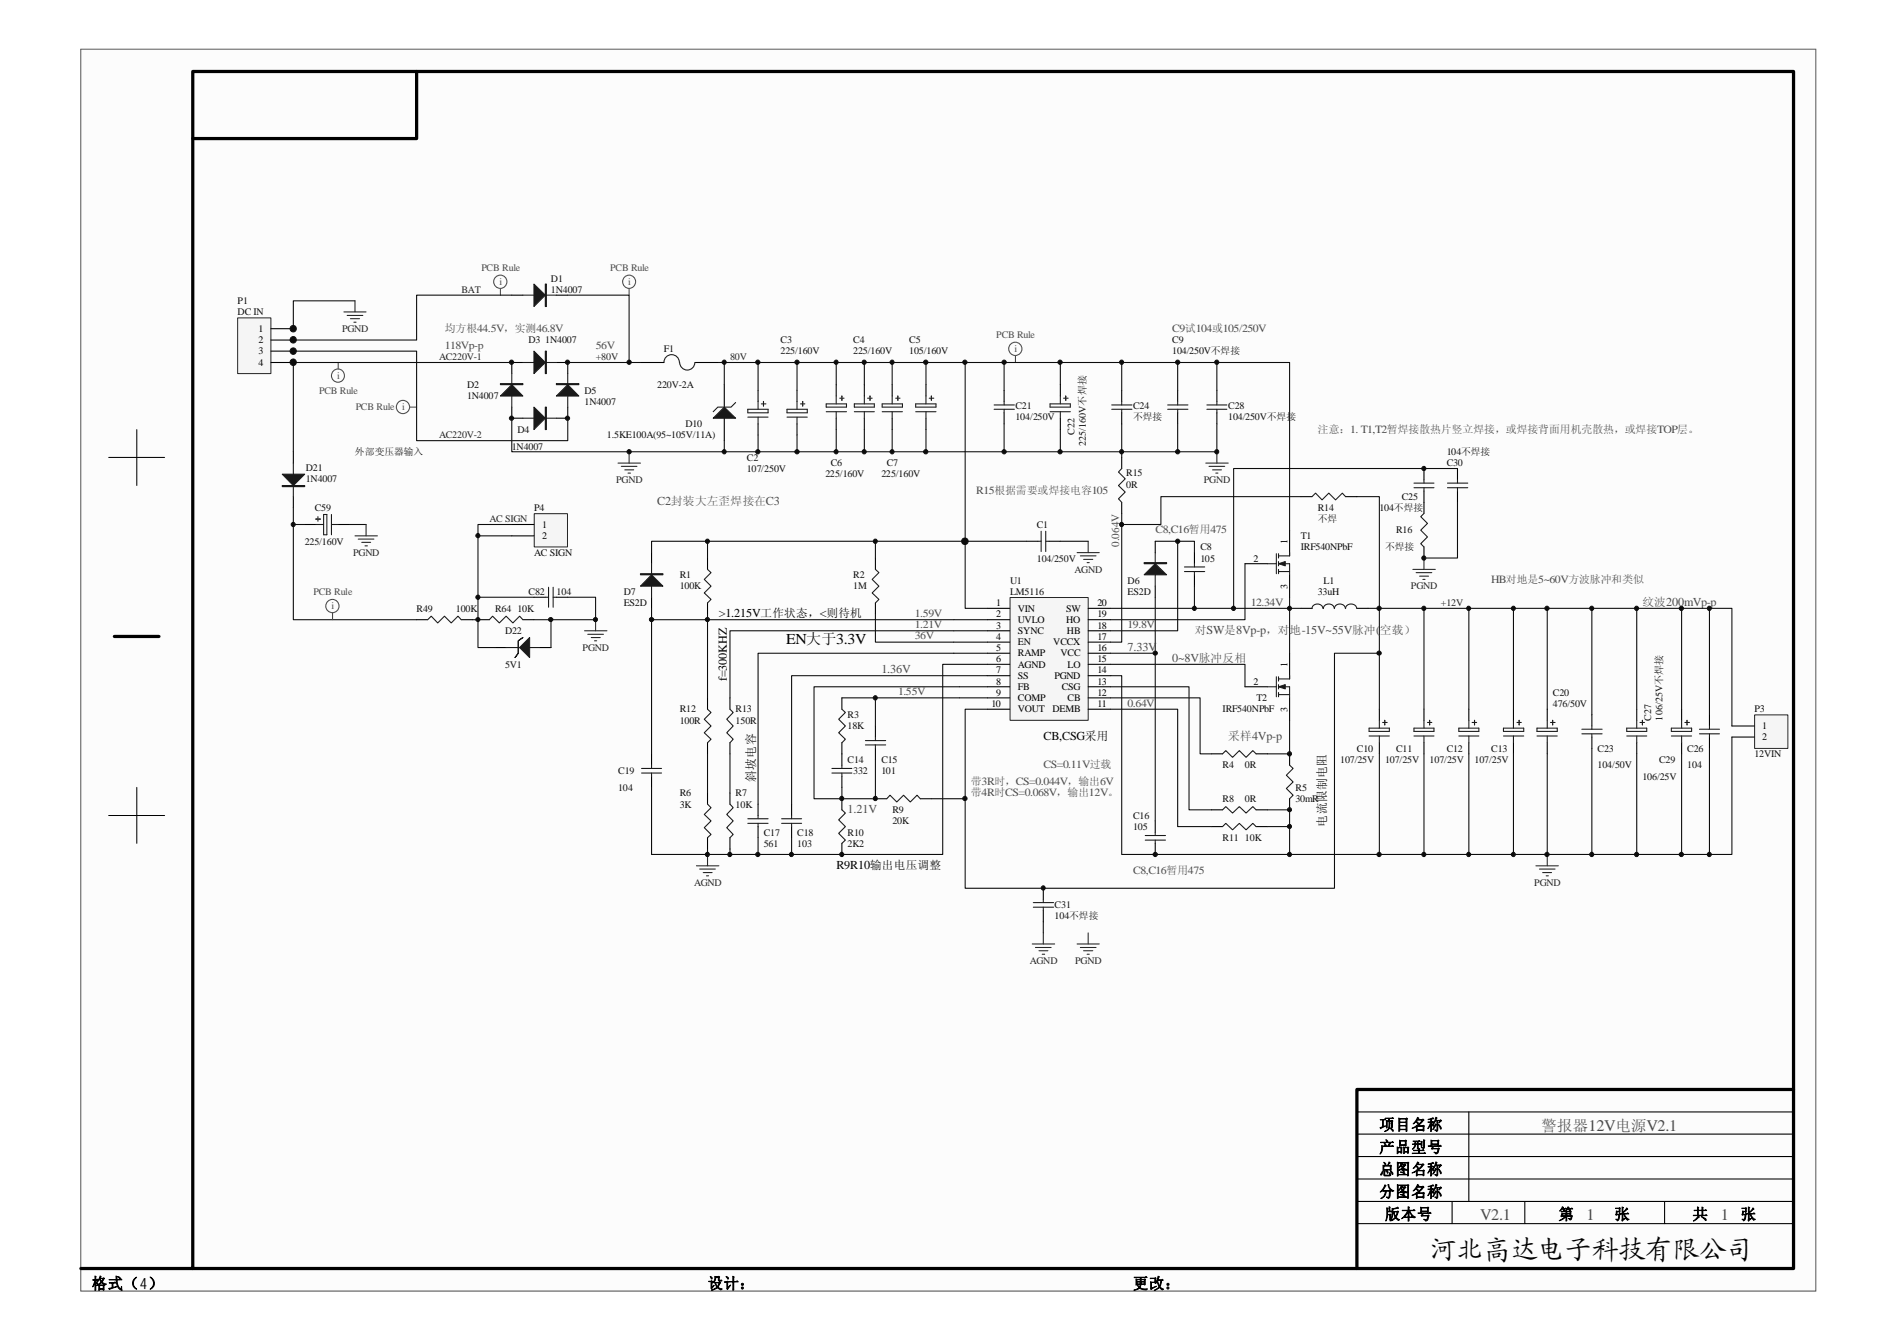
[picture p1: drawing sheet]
<svg xmlns="http://www.w3.org/2000/svg" width="297mm" height="210mm" viewBox="0 0 297 210" stroke-linecap="round" stroke-linejoin="round" font-family="sans-serif">
<path d="M12.7 7.8h271.6v194.3h-271.6z" fill="#fcfcfc"/>
<path d="M12.7 7.7h271.6v194.4h-271.6z" fill="none" stroke="#6e6e6e" stroke-width=".16"/>
<path d="M12.7 7.8h271.6v194.3h-271.6z" fill="#fcfcfc"/>
<path d="M12.7 7.7h271.6v194.4h-271.6z" fill="none" stroke="#6e6e6e" stroke-width=".16"/>
<g fill="#0e0e0e" stroke="#0e0e0e" stroke-width=".16">
<circle cx="45.9" cy="56.7" r=".33"/>
<circle cx="151.1" cy="84.7" r=".33"/>
</g>
<g fill="none" stroke="#000" stroke-width=".17">
<path d="M81.9 56.7h-1.8v1.8M87.1 56.7h1.8v1.8M80.1 63.7v1.8h1.8M88.9 63.7v1.8h-1.8M212.5 177.5h68.3M212.5 174h68.3M230 174v14.1M280.8 170.5v28.1h-82.3M212.5 181h68.3M212.5 184.5h68.3M212.5 188.1h68.3M212.5 191.5h68.3"/>
<path d="M227.4 188.1v3.4M238.8 188.1v3.4M260.6 188.1v3.4"/>
</g>
<path d="M65.2 11.2v10.5h-35M17.9 99.6h7M280.8 170.5h-68.3v28.1M12.7 198.6h268.1v-187.4h-250.6v187.4" fill="none" stroke="#000" stroke-width=".51"/>
<path d="M17 71.6h8.8M21.4 67.2v8.8M17 127.6h8.8M21.4 123.2v8.8" fill="none" stroke="#000" stroke-width=".16"/>
<path d="M96.8 72.5h3.5M97.3 73h2.4M97.8 73.5h1.4M98.3 74.1h.4M98.5 70.7v1.8M240.5 135.5h3.5M241 136h2.5M241.6 136.6h1.4M242.1 137.1h.3M242.3 133.7v1.8" fill="none" stroke="#262626" stroke-width=".17"/>
<path d="M80.1 58.5v5.2M81.9 56.7h5.2M88.9 58.5v5.2M81.9 65.5h5.2" fill="none" stroke="#1c1c1c" stroke-width=".17"/>
<g fill="#1c1c1c" stroke="#1c1c1c" stroke-width=".17">
<path d="M85.4 55h.2v3.5h-.2z" fill-rule="evenodd"/>
<path d="M83.6 55l1.8 1.7-1.8 1.8z" fill-rule="evenodd"/>
<path d="M87.1 60h3.5v.2h-3.5z" fill-rule="evenodd"/>
<path d="M88.9 60.2l1.7 1.8h-3.5z" fill-rule="evenodd"/>
<path d="M85.4 63.7h.2v3.5h-.2z" fill-rule="evenodd"/>
<path d="M83.6 63.7l1.8 1.8-1.8 1.7z" fill-rule="evenodd"/>
<path d="M78.4 60h3.5v.2h-3.5z" fill-rule="evenodd"/>
<path d="M78.4 62l1.7-1.8 1.8 1.8z" fill-rule="evenodd"/>
</g>
<path d="M158.2 93.6h12.2v19.1h-12.2z" fill="#f5f5f5"/>
<path d="M158.2 93.5h12.2v19.2h-12.2z" fill="none" stroke="#262626" stroke-width=".16"/>
<g fill="none" stroke="#000" stroke-width=".17">
<path d="M80.1 46.2h1.8M87.1 46.2h1.8M45.9 70.7v1.8M45.9 77.7v1.8M118.7 61.1v1.7M118.7 66.4v1.7M124.8 61.1v1.7M124.8 66.4v1.7M130.9 60.2v1.8M130.9 65.5v1.7M135.3 60.2v1.8M135.3 65.5v1.7"/>
<path d="M139.7 60.2v1.8M139.7 65.5v1.7M145 60.2v1.8M145 65.5v1.7M203.7 77.7h1.7M210.7 77.7h1.8M65.2 97h1.8M72.2 97h1.8M74.8 97h1.8M81.9 97h1.7M83.6 93.5h1.8M87.1 93.5h1.8"/>
<path d="M110.8 87.3v1.8M110.8 94.4v1.7M137.1 87.3v1.8M137.1 94.4v1.7M154.6 95.2h3.5M154.6 97h3.5M154.6 98.7h3.5M160.7 84.7h1.8M164.3 84.7h1.7M170.4 95.2h3.5M170.4 97h3.5M170.4 98.7h3.5"/>
<path d="M187 86.5v1.7M187 90v1.8M203.7 95.2h1.7M212.5 95.2h1.7M77.5 101.4h1.7M84.5 101.4h1.8M110.8 109.2v1.8M110.8 116.3v1.7M114.3 109.2v1.8M114.3 116.3v1.7M131.8 109.2v1.8M131.8 116.3v3.5"/>
<path d="M137.1 113.6v1.8M137.1 117.2v1.7M154.6 100.5h3.5M154.6 102.2h3.5M154.6 104h3.5M154.6 105.8h3.5M154.6 107.5h3.5M154.6 109.2h3.5M154.6 111h3.5M170.4 100.5h3.5M170.4 102.2h3.5M170.4 104h3.5"/>
<path d="M170.4 105.8h3.5M170.4 107.5h3.5M170.4 109.2h3.5M170.4 111h3.5M189.7 118h1.7M196.7 118h1.8M201.9 118v1.8M216 111v1.7M216 116.3v1.7M223 111v1.7M223 116.3v1.7M230 111v1.7"/>
<path d="M230 116.3v1.7M237 111v1.7M237 116.3v1.7M110.8 124.1v1.8M110.8 131.1v1.8M114.3 124.1v1.8M114.3 131.1v1.8M118.7 125.9v1.7M118.7 129.4v1.7M124 125.9v1.7M124 129.4v1.7M131.8 121.5v1.7"/>
<path d="M131.8 125v1.8M131.8 132v1.7M137.1 125h1.8M144.1 125h1.7M180.9 128.5v1.8M180.9 132v1.7M189.7 126.8h1.7M189.7 129.4h1.7M196.7 126.8h1.8M196.7 129.4h1.8M201.9 125v1.8"/>
</g>
<g fill="none" stroke="#1c1c1c" stroke-width=".17">
<path d="M81.9 46.2h5.2M45.9 72.5v5.2M117.1 64.1h3.2v.5h-3.2zM117.1 65.3h3.2M118.7 62.8v1.3M118.7 65.3v1.1M119.2 63.2h.7M119.5 62.8v.8M123.2 65.3h3.2M123.2 64.1h3.2v.5h-3.2zM124.8 62.8v1.3M124.8 65.3v1.1"/>
<path d="M125.3 63.2h.7M125.7 62.8v.8M129.4 63.2h3.1v.5h-3.1zM129.4 64.4h3.1M130.9 62v1.2M130.9 64.4v1.1M131.5 62.3h.7M131.8 62v.7M133.8 63.2h3.1v.5h-3.1zM133.8 64.4h3.1M135.3 62v1.2M135.3 64.4v1.1"/>
<path d="M135.8 62.3h.8M136.2 62v.7M138.1 63.2h3.2v.5h-3.2zM138.1 64.4h3.2M139.7 62v1.2M139.7 64.4v1.1M140.3 62.3h.6M140.6 62v.7M143.4 63.2h3.2v.5h-3.2zM143.4 64.4h3.2M145 62v1.2M145 64.4v1.1"/>
<path d="M145.5 62.3h.7M145.8 62v.7M205.4 77.7l.6-.5 1 1 1.1-1 1 1 1.1-1 .5 .5M67 97l.5-.6 1 1.1 1.1-1.1 1.1 1.1 1-1.1 .5 .6M76.6 97l.5-.6 1.1 1.1 1-1.1 1.1 1.1 1.1-1.1 .5 .6M85.4 93.5h.5M85.9 91.9v3.2M86.6 93.5h.5M86.6 91.9v3.2M110.8 89.1l.5 .5-1 1.1 1 1.1-1 1 1 1-.5 .6M137.1 89.1l.5 .5-1 1.1 1 1.1-1 1 1 1-.5 .6M162.5 84.7h.5"/>
<path d="M163 83.2v3.1M163.7 84.7h.6M163.7 83.2v3.1M185.5 88.7h3.1M185.5 89.5h3.1M187 88.2v.5M187 89.5v.5M207.1 95.2a.86 .86 0 0 0-.8-.7 .86 .86 0 0 0-.9 .8M208.9 95.2a.86 .86 0 0 0-.8-.7 .86 .86 0 0 0-.9 .8M210.7 95.2a.86 .86 0 0 0-.9-.7 .86 .86 0 0 0-.8 .8M212.4 95.2a.88 .88 0 0 0-.9-.7 .88 .88 0 0 0-.8 .8M79.2 101.4h5.3"/>
<path d="M110.8 111l.5 .5-1 1.1 1 1-1 1.1 1 1-.5 .6M114.3 111l.5 .5-1 1.1 1 1-1 1.1 1 1-.5 .6M131.8 111l.6 .5-1.1 1.1 1.1 1-1.1 1.1 1.1 1-.6 .6M131.8 119.8v.5M135.5 115.9h3.2M135.5 116.6h3.2M137.1 115.4v.5M137.1 116.6v.6M191.4 118l.5-.5 1.1 1 1.1-1 1 1 1.1-1 .5 .5M201.9 119.8l.6 .5-1.1 1 1.1 1.1-1.1 1 1.1 1.1-.6 .5M214.4 114h3.2v.5h-3.2zM214.4 115.2h3.2"/>
<path d="M216 112.7v1.3M216 115.2v1.1M216.5 113.1h.7M216.8 112.7v.8M221.4 115.2h3.1M221.4 114h3.1v.5h-3.1zM223 112.7v1.3M223 115.2v1.1M223.5 113.1h.7M223.9 112.7v.8M228.4 115.2h3.2M228.4 114h3.2v.5h-3.2z"/>
<path d="M230 112.7v1.3M230 115.2v1.1M230.5 113.1h.7M230.9 112.7v.8M235.4 115.2h3.2M235.4 114h3.2v.5h-3.2zM237 112.7v1.3M237 115.2v1.1M237.5 113.1h.7M237.9 112.7v.8M110.8 125.9l.5 .5-1 1.1 1 1-1 1.1 1 1-.5 .5M114.3 125.9l.5 .5-1 1.1 1 1-1 1.1 1 1-.5 .5"/>
<path d="M117.1 128.2h3.2M117.1 128.9h3.2M118.7 127.6v.6M118.7 128.9v.5M122.4 128.2h3.1M122.4 128.9h3.1M124 127.6v.6M124 128.9v.5M130.3 120.3h3.1M130.3 121h3.1M131.8 126.8l.6 .5-1.1 1 1.1 1.1-1.1 1 1.1 1.1-.6 .5M131.8 121v.5"/>
<path d="M138.9 125l.5-.5 1 1 1.1-1 1 1 1.1-1 .5 .5M179.3 130.8h3.2M179.3 131.5h3.2M180.9 130.3v.5M180.9 131.5v.5M191.4 126.8l.5-.5 1.1 1 1.1-1 1 1 1.1-1 .5 .5M191.4 129.4l.5-.5 1.1 1 1.1-1 1 1 1.1-1 .5 .5"/>
</g>
<g fill="#1c1c1c" stroke="#1c1c1c" stroke-width=".17">
<path d="M85.4 44.5h.2v3.5h-.2z" fill-rule="evenodd"/>
<path d="M83.6 44.5l1.8 1.7-1.8 1.8z" fill-rule="evenodd"/>
<path d="M44.2 76h3.5v.2h-3.5z" fill-rule="evenodd"/>
<path d="M44.2 74.2h3.5l-1.8 1.8z" fill-rule="evenodd"/>
<path d="M81.4 101.4l1.5-1.6v3.1z" fill-rule="evenodd"/>
<path d="M81.2 100.3v1.9l-.6 .7 .6-.7v-1.9l.7-.5z" fill-rule="evenodd"/>
</g>
<g fill="none" stroke="#0e0e0e" stroke-width=".17">
<path d="M88.9 46.2h9.6v10.5h-9.6M130.9 56.7v3.5M151.1 56.7v38.5h3.5M45.9 79.5v2.6h1.8M130.9 67.2v3.5M212.5 77.7h3.5v17.5h26.3v15.8M45.9 82.1v14.9h19.3M54.7 82.1h2.6M74.8 97v4.4h2.7M83.6 93.5h-8.8v3.5h-.8M86.3 97v4.4M88.9 93.5h4.4v3.5h-9.7"/>
<path d="M137.1 96.1v4.4h17.5M137.1 84.7v2.6M154.6 97h-43.8v12.2M154.6 98.7h-40.3v10.5M173.9 95.2h28v7M180.9 84.7h6.1v1.8M180.9 93.5v8.7M184.4 84.7v14h-10.5M187 91.8v3.4M194.9 88.2v8.8h-21M201.9 93.5v1.7h1.8M214.2 95.2h1.8v15.8"/>
<path d="M223 95.2v15.8M230 95.2v15.8M237 95.2v15.8M110.8 118v6.1M114.3 118v6.1M131.8 109.2h5.3v4.4M137.1 118.9v6.1h-5.3v-1.8M137.1 109.2h17.5M154.6 102.2h-35.9v23.7M154.6 105.8h-30.6v20.1M154.6 107.5h-27.1v17.5h4.3M154.6 104h-7v29.7h-23.6v-2.6"/>
<path d="M173.9 102.2h7v26.3M173.9 107.5h12.3v19.3h3.5M173.9 109.2h14v8.8h1.8M173.9 111h10.5v18.4h5.3M173.9 105.8h1.7v27.9h66.7v-15.7M201.9 112.7v5.3h-3.4M216 102.2h-7v36.8h-57.9v-28h3.5M216 118v15.7M223 118v15.7M230 118v15.7M237 118v15.7M110.8 132.9v.8h13.2"/>
<path d="M114.3 132.9v.8M118.7 131.1v2.6M198.5 126.8h3.4v6.9M198.5 129.4h3.4"/>
</g>
<g fill="none" stroke="#262626" stroke-width=".17">
<path d="M53.8 48.8h3.5M54.4 49.4h2.4M54.9 49.9h1.4M55.4 50.4h.4M55.6 47.1v1.7M109.1 135.5h3.5M109.6 136h2.4M110.1 136.6h1.4M110.6 137.1h.4M110.8 133.7v1.8M168.7 147.8h3.4M169.2 148.3h2.4"/>
<path d="M169.7 148.8h1.4M170.2 149.4h.4M170.4 146v1.8"/>
</g>
<path d="M83.7 80.4h5.2v5.2h-5.2z" fill="#f5f5f5"/>
<path d="M83.7 80.4h5.2v5.2h-5.2z" fill="none" stroke="#262626" stroke-width=".16"/>
<g fill="none" stroke="#000" stroke-width=".17">
<path d="M100.3 56.7h3.7M108.9 56.7h3.7M113.4 60.2v3.5M113.4 65.5v3.5M157.2 61.1v1.7M157.2 64.6v1.8M166 60.2v1.8M166 65.5v1.7M175.6 61.1v1.7M175.6 64.6v1.8M175.6 71.6v1.7M175.6 78.6v1.8"/>
<path d="M184.4 61.1v1.7M184.4 64.6v1.8M190.5 61.1v1.7M190.5 64.6v1.8M223 73.3v1.8M223 76.8v3.6M228.2 73.3v1.8M228.2 76.8v1.8M47.7 82.1h1.7M53 82.1h1.7M80.1 82.1h3.5M80.1 83.9h3.5"/>
<path d="M102 86.5v1.7M102 93.5v1.7M180.9 84.7v1.8M180.9 91.8v1.7M194.9 88.2h3.6M201.9 83v3.5M201.9 90v3.5M223 85.6v1.7M102 118v1.8M194.9 107.5h3.6M201.9 102.2v3.6M201.9 109.2v3.5"/>
<path d="M242.3 111v1.7M242.3 116.3v1.7M249.3 111.9v1.7M249.3 115.4v1.8M256.3 111v1.7M256.3 116.3v1.7M263.3 111v1.7M263.3 116.3v1.7M267.7 111.9v1.7M267.7 115.4v1.8M102 121.5v1.7M163.4 139v1.8"/>
<path d="M163.4 142.5v1.8"/>
</g>
<g fill="none" stroke="#0e0e0e" stroke-width=".17">
<path d="M98.5 56.7h1.8M112.6 56.7h89.3v26.3M113.4 56.7v3.5M118.7 56.7v4.4M124.8 56.7v4.4M135.3 56.7v3.5M139.7 56.7v3.5M145 56.7v3.5M157.2 56.7v4.4M166 56.7v3.5M175.6 56.7v4.4M184.4 56.7v4.4"/>
<path d="M190.5 56.7v4.4M80.1 65.5v5.2h95.5v.9M113.4 69v1.7M118.7 68.1v2.6M124.8 68.1v2.6M135.3 67.2v3.5M139.7 67.2v3.5M145 67.2v3.5M157.2 66.4v4.3M166 67.2v3.5M175.6 66.4v4.3h8.8v-4.3M190.5 66.4v4.3h-6.1"/>
<path d="M203.7 77.7h-21.9v4.4h-6.2M228.2 73.3h-35v21.9M228.2 78.6v8.7h-5.2M74.8 83.9h5.3M80.1 82.1h-5.3v11.4M102 95.2v1.8M110.8 96.1v.9h-8.8v21M110.8 84.7h-8.8v1.8M160.7 84.7h-49.9v2.6M166 84.7h4.4M175.6 80.4v20.1h-1.7M242.3 95.2h25.4v16.7"/>
<path d="M249.3 95.2v16.7M256.3 95.2v15.8M263.3 95.2v15.8M267.7 95.2h3.5v18.4M173.9 104h21v3.5M249.3 117.2v16.5M256.3 118v15.7M263.3 118v15.7M267.7 117.2v16.5M271.2 115.4v18.3h-28.9M102 123.2v10.5h8.8M145.8 125h5.3"/>
<path d="M163.4 144.3v1.7"/>
</g>
<g fill="none" stroke="#1c1c1c" stroke-width=".17">
<path d="M104 56.7a1.21 1.21 0 0 1 1.2-1.2 1.21 1.21 0 0 1 1.2 1.2M106.4 56.7a1.19 1.19 0 0 0 1.2 1.2 1.19 1.19 0 0 0 1.2-1.2M115.2 63l-.7 .7h-2.1l-.7 .7M155.7 63.4h3.1M155.7 64.1h3.1M157.2 62.8v.6M157.2 64.1v.5M164.4 63.2h3.2v.5h-3.2zM164.4 64.4h3.2M166 62v1.2M166 64.4v1.1M166.5 62.3h.8"/>
<path d="M166.9 62v.7M174.1 63.4h3.1M174.1 64.1h3.1M175.6 73.3l-.5 .6 1.1 1-1.1 1.1 1.1 1-1.1 1.1 .5 .5M175.6 62.8v.6M175.6 64.1v.5M182.8 63.4h3.2M182.8 64.1h3.2M184.4 62.8v.6M184.4 64.1v.5M189 63.4h3.1M189 64.1h3.1"/>
<path d="M190.5 62.8v.6M190.5 64.1v.5M221.4 76.3h3.1M221.4 75.6h3.1M223 75.1v.5M223 76.3v.5M226.7 76.3h3.1M226.7 75.6h3.1M228.2 75.1v.5M228.2 76.3v.5M49.4 81.3h.8M49.4 82.1h1.3"/>
<path d="M49.8 80.9v.7M50.7 80.5h.5v3.2h-.5zM51.9 82.1h1.1M51.9 80.5v3.2M102 88.2v5.3M180.9 86.5v5.3M198.5 88.2h1.4M199.9 86.7v3.1M200.2 88.2h1.7v1.8M200.2 89.5h1.7M200.2 86.7v.6M200.2 87.9v.7"/>
<path d="M200.2 89.1v.7M201.9 86.5v.5h-1.7M223 80.4l-.5 .5 1 1-1 1.1 1 1-1 1.1 .5 .5M102 119.8v.5M198.5 107.5h1.4M199.9 105.9v3.2M200.2 107.5h1.7v1.7M200.2 105.9v.7M200.2 107.2v.6M200.2 108.4v.7M200.2 108.7h1.7M201.9 105.8v.5h-1.7"/>
<path d="M240.7 114h3.1v.5h-3.1zM240.7 115.2h3.1M242.3 112.7v1.3M242.3 115.2v1.1M242.8 113.1h.7M243.1 112.7v.8M247.7 114.1h3.2M247.7 114.9h3.2M249.3 113.6v.5M249.3 114.9v.5M254.7 115.2h3.2M254.7 114h3.2v.5h-3.2z"/>
<path d="M256.3 112.7v1.3M256.3 115.2v1.1M256.8 113.1h.7M257.2 112.7v.8M261.7 115.2h3.2M261.7 114h3.2v.5h-3.2zM263.3 112.7v1.3M263.3 115.2v1.1M263.8 113.1h.7M264.2 112.7v.8M266.1 114.1h3.1M266.1 114.9h3.1"/>
<path d="M267.7 113.6v.5M267.7 114.9v.5M100.5 120.3h3.1M100.5 121h3.1M102 121v.5M161.8 142h3.2M161.8 141.3h3.2M163.4 140.8v.5M163.4 142v.5"/>
</g>
<g fill="#1c1c1c" stroke="#1c1c1c" stroke-width=".16">
<path d="M200.2 88.2l1.1-.3v.7z" fill-rule="evenodd"/>
<path d="M200.2 107.5l1.1-.3v.6z" fill-rule="evenodd"/>
</g>
<g fill="none" stroke="#262626" stroke-width=".17">
<path d="M188.8 72.5h3.5M189.3 73h2.5M189.9 73.5h1.4M190.4 74.1h.3M190.5 70.7v1.8M55.6 83.9h3.5M56.1 84.4h2.4M56.6 84.9h1.4M57.1 85.4h.4M57.3 82.1v1.8M91.5 98.7h3.5M92 99.3h2.5"/>
<path d="M92.6 99.8h1.4M93.3 97v1.7M168.7 86.5h3.4M169.2 87h2.4M169.7 87.6h1.4M170.2 88.1h.4M170.4 84.7v1.8M221.2 89.1h3.5M221.7 89.6h2.5M222.3 90.2h1.4M222.8 90.7h.3M223 87.3v1.8"/>
<path d="M93.1 100.3h.3M161.6 147.8h3.5M162.1 148.3h2.5M162.7 148.8h1.4M163.2 149.4h.4M163.4 146v1.8"/>
</g>
<g fill="#1c1c1c" stroke="#1c1c1c" stroke-width=".17">
<path d="M179.2 88.1h3.5v.1h-3.5z" fill-rule="evenodd"/>
<path d="M179.2 90l1.7-1.8 1.8 1.8z" fill-rule="evenodd"/>
<path d="M111.7 65.5l1.7-1.8 1.8 1.8z" fill-rule="evenodd"/>
<path d="M100.3 89.8h3.5v.2h-3.5z" fill-rule="evenodd"/>
<path d="M102 90l1.8 1.8h-3.5z" fill-rule="evenodd"/>
</g>
<g fill="none" stroke="#4c4c4c" stroke-width=".17">
<path d="M53 56.7v1.1M78.4 45.2v1M98.5 45.2v1M159 55.7v1M64.2 63.7h1M52.1 95.9v1.1"/>
<circle cx="52.9" cy="58.8" r="1.02"/>
<circle cx="78.3" cy="44.1" r="1.04"/>
<circle cx="98.5" cy="44.1" r="1.02"/>
<circle cx="159" cy="54.6" r="1.04"/>
<circle cx="63.1" cy="63.7" r="1.04"/>
<circle cx="52" cy="94.9" r="1.04"/>
</g>
<circle cx="151.1" cy="84.7" r=".51" fill="#0e0e0e" stroke="#0e0e0e" stroke-width=".16"/>
<path d="M37.3 49.8h5.1v8.7h-5.1z" fill="#f5f5f5"/>
<path d="M37.2 49.8h5.2v8.7h-5.2z" fill="none" stroke="#262626" stroke-width=".16"/>
<path d="M42.4 51.4h3.5M42.4 53.2h3.5M42.4 55h3.5M42.4 56.7h3.5" fill="none" stroke="#000" stroke-width=".17"/>
<path d="M274.8 111.9h5.2v5.3h-5.2z" fill="#f5f5f5"/>
<path d="M274.7 111.9h5.3v5.3h-5.3z" fill="none" stroke="#262626" stroke-width=".16"/>
<path d="M271.2 113.6h3.5M271.2 115.4h3.5" fill="none" stroke="#000" stroke-width=".17"/>
<path d="M45.9 55h19.3v14h23.7v-3.5M55.6 47.1h-9.7v4.3M80.1 46.2h-14.9v7h-19.3M80.1 56.7h-34.2v14" fill="none" stroke="#0e0e0e" stroke-width=".17"/>
<g fill="#0e0e0e" stroke="#0e0e0e" stroke-width=".16">
<circle cx="45.9" cy="55" r=".5"/>
<circle cx="45.9" cy="53.2" r=".5"/>
<circle cx="45.9" cy="51.4" r=".5"/>
<circle cx="45.9" cy="56.7" r=".5"/>
<circle cx="45.9" cy="82.1" r=".33"/>
<circle cx="74.8" cy="97" r=".31"/>
<circle cx="74.8" cy="93.5" r=".32"/>
<circle cx="74.8" cy="83.8" r=".32"/>
<circle cx="80.1" cy="65.5" r=".33"/>
<circle cx="80.1" cy="56.7" r=".33"/>
<circle cx="86.2" cy="97" r=".33"/>
<circle cx="88.9" cy="65.5" r=".33"/>
<circle cx="88.9" cy="56.7" r=".33"/>
<circle cx="93.2" cy="97" r=".32"/>
<circle cx="98.5" cy="70.7" r=".33"/>
<circle cx="98.5" cy="56.7" r=".33"/>
<circle cx="102" cy="97" r=".33"/>
<circle cx="110.8" cy="133.7" r=".33"/>
<circle cx="110.8" cy="97" r=".32"/>
<circle cx="110.8" cy="84.7" r=".33"/>
<circle cx="113.4" cy="70.7" r=".32"/>
<circle cx="113.4" cy="56.7" r=".32"/>
<circle cx="114.3" cy="133.7" r=".33"/>
<circle cx="118.7" cy="133.7" r=".33"/>
<circle cx="118.7" cy="70.7" r=".33"/>
<circle cx="118.7" cy="56.7" r=".33"/>
<circle cx="123.9" cy="133.7" r=".33"/>
<circle cx="124.8" cy="70.7" r=".33"/>
<circle cx="124.8" cy="56.7" r=".33"/>
<circle cx="130.9" cy="70.7" r=".32"/>
<circle cx="130.9" cy="56.7" r=".32"/>
<circle cx="131.8" cy="133.7" r=".33"/>
<circle cx="131.8" cy="125" r=".33"/>
<circle cx="135.3" cy="70.7" r=".33"/>
<circle cx="135.3" cy="56.7" r=".33"/>
<circle cx="137" cy="125" r=".33"/>
<circle cx="137" cy="109.2" r=".33"/>
<circle cx="137" cy="84.7" r=".33"/>
<circle cx="139.7" cy="70.7" r=".32"/>
<circle cx="139.7" cy="56.7" r=".32"/>
<circle cx="145" cy="70.7" r=".33"/>
<circle cx="145" cy="56.7" r=".33"/>
<circle cx="151.1" cy="125" r=".34"/>
<circle cx="151.1" cy="56.7" r=".33"/>
<circle cx="157.2" cy="70.7" r=".33"/>
<circle cx="157.2" cy="56.7" r=".33"/>
<circle cx="163.3" cy="139" r=".32"/>
<circle cx="166" cy="70.7" r=".33"/>
<circle cx="166" cy="56.7" r=".33"/>
<circle cx="175.6" cy="82.1" r=".33"/>
<circle cx="175.6" cy="70.7" r=".33"/>
<circle cx="175.6" cy="56.7" r=".33"/>
<circle cx="180.9" cy="133.7" r=".33"/>
<circle cx="180.9" cy="102.2" r=".33"/>
<circle cx="184.4" cy="84.7" r=".33"/>
<circle cx="184.4" cy="70.7" r=".33"/>
<circle cx="184.4" cy="56.7" r=".33"/>
<circle cx="187" cy="95.2" r=".32"/>
<circle cx="190.5" cy="70.7" r=".33"/>
<circle cx="190.5" cy="56.7" r=".33"/>
<circle cx="193.1" cy="95.2" r=".33"/>
<circle cx="201.9" cy="133.7" r=".32"/>
<circle cx="201.9" cy="129.4" r=".31"/>
<circle cx="201.9" cy="126.7" r=".31"/>
<circle cx="201.9" cy="118" r=".32"/>
<circle cx="201.9" cy="95.2" r=".32"/>
<circle cx="215.9" cy="133.7" r=".33"/>
<circle cx="216" cy="102.2" r=".33"/>
<circle cx="215.9" cy="95.2" r=".33"/>
<circle cx="222.9" cy="133.7" r=".33"/>
<circle cx="222.9" cy="95.2" r=".33"/>
<circle cx="222.9" cy="87.3" r=".33"/>
<circle cx="222.9" cy="73.3" r=".33"/>
<circle cx="230" cy="133.7" r=".33"/>
<circle cx="230" cy="95.2" r=".33"/>
<circle cx="237" cy="133.7" r=".32"/>
<circle cx="237" cy="95.2" r=".32"/>
<circle cx="242.2" cy="133.7" r=".33"/>
<circle cx="242.2" cy="95.2" r=".33"/>
<circle cx="249.2" cy="133.7" r=".33"/>
<circle cx="249.2" cy="95.2" r=".33"/>
<circle cx="256.3" cy="133.7" r=".33"/>
<circle cx="256.3" cy="95.2" r=".33"/>
<circle cx="263.3" cy="133.7" r=".33"/>
<circle cx="263.3" cy="95.2" r=".33"/>
<circle cx="267.6" cy="133.7" r=".33"/>
<circle cx="267.6" cy="95.2" r=".33"/>
</g>
<text font-size="4.2" x="223.9" y="197.1">河北高达电子科技有限公司</text>
<g font-size="2.5">
<text x="216" y="176.9">项目名称</text>
<text x="216" y="180.4">产品型号</text>
<text x="216" y="183.9">总图名称</text>
<text x="216" y="187.4">分图名称</text>
<text x="216.9" y="190.9">版本号</text>
<text x="244.1" y="190.9">第</text>
<text x="252.8" y="190.9">张</text>
<text x="265" y="190.9">共</text>
<text x="272.6" y="190.9">张</text>
<text x="14.4" y="201.7">格式（4）</text>
<text x="110.8" y="201.7">设计：</text>
<text x="177.4" y="201.7">更改：</text>
</g>
<g font-size="2.5" fill="#4c4c4c">
<text x="231.8" y="191">V2.1</text>
<text x="248.4" y="191">1</text>
<text x="269.5" y="191">1</text>
</g>
<text font-size="2.4" x="123.1" y="100.9">EN大于3.3V</text>
<text font-size="2.4" fill="#4c4c4c" x="241.4" y="177">警报器12V电源V2.1</text>
<g font-size="1.9" fill="#4c4c4c">
<text x="102.9" y="79.1">C2封装大左歪焊接在C3</text>
<text x="176.5" y="101.9">7.33V</text>
<text x="138" y="105.3">1.36V</text>
<text x="183.6" y="103.6">0~8V脉冲反相</text>
<text x="132.7" y="127.2">1.21V</text>
</g>
<g font-size="1.9">
<text x="112.6" y="96.6">&gt;1.215V工作状态，&lt;则待机</text>
<text x="113.8" y="106.7" transform="rotate(-90 113.8 106.7)">f=300KHZ</text>
<text x="163.4" y="115.9">CB,CSG采用</text>
<text x="118.2" y="122.4" transform="rotate(-90 118.2 122.4)">斜坡电容</text>
<text x="207.6" y="129.4" transform="rotate(-90 207.6 129.4)">电流限制电阻</text>
<text x="131" y="136">R9R10输出电压调整</text>
</g>
<g font-size="1.8" fill="#4c4c4c">
<text x="257.2" y="94.8">纹波200mVp-p</text>
<text x="187.1" y="99.2">对SW是8Vp-p，对地-15V~55V脉冲(</text>
<text x="216.1" y="99.2">空载）</text>
<text x="192.3" y="115.9">采样4Vp-p</text>
</g>
<g font-size="1.7" fill="#4c4c4c">
<text x="69.6" y="52">均方根44.5V，实测46.8V</text>
<text x="183.6" y="52">C9试104或105/250V</text>
<text x="69.6" y="54.6">118Vp-p</text>
<text x="93.3" y="54.6">56V</text>
<text x="206.3" y="67.7">注意：1. T1,T2暂焊接散热片竖立焊接，或焊接背面用机壳散热，或焊接TOP层。</text>
<text x="152.9" y="77.3">R15根据需要或焊接电容105</text>
<text x="180.9" y="83.5">C8,C16暂用475</text>
<text x="175.3" y="85.7" transform="rotate(-90 175.3 85.7)">0.064V</text>
<text x="195.8" y="94.8">12.34V</text>
<text x="233.5" y="91.3">HB对地是5~60V方波脉冲和类似</text>
<text x="143.3" y="96.6">1.59V</text>
<text x="143.3" y="98.4">1.21V</text>
<text x="143.3" y="100.1">36V</text>
<text x="176.5" y="98.4">19.8V</text>
<text x="140.6" y="108.9">1.55V</text>
<text x="176.5" y="110.6">0.64V</text>
<text x="152" y="122.9">带3R时，CS=0.044V，输出6V</text>
<text x="152" y="124.6">带4R时CS=0.068V，输出12V。</text>
<text x="163.4" y="120.2">CS=0.11V过载</text>
<text x="177.4" y="136.9">C8,C16暂用475</text>
</g>
<g font-size="1.6" fill="#0e0e0e">
<text x="37.2" y="47.6">P1</text>
<text x="86.3" y="44.1">D1</text>
<text x="86.3" y="45.9">1N4007</text>
<text x="37.2" y="49.4">DC IN</text>
<text x="82.8" y="53.7">D3</text>
<text x="85.4" y="53.7">1N4007</text>
<text x="122.2" y="53.7">C3</text>
<text x="133.6" y="53.7">C4</text>
<text x="142.4" y="53.7">C5</text>
<text x="183.6" y="53.7">C9</text>
<text x="104" y="55.1">F1</text>
<text x="122.2" y="55.5">225/160V</text>
<text x="133.6" y="55.5">225/160V</text>
<text x="142.4" y="55.5">105/160V</text>
<text x="183.6" y="55.5">104/250V不焊接</text>
<text x="73.2" y="60.8">D2</text>
<text x="73.2" y="62.5">1N4007</text>
<text x="91.5" y="61.6">D5</text>
<text x="91.5" y="63.4">1N4007</text>
<text x="102.9" y="60.8">220V-2A</text>
<text x="159" y="64.1">C21</text>
<text x="159" y="65.8">104/250V</text>
<text x="177.4" y="64.1">C24</text>
<text x="192.3" y="64.1">C28</text>
<text x="192.3" y="65.8">104/250V不焊接</text>
<text x="80.1" y="70.4">1N4007</text>
<text x="81" y="67.7">D4</text>
<text x="95" y="68.6">1.5KE100A(95~105V/11A)</text>
<text x="107.3" y="66.9">D10</text>
<text x="168.3" y="68.1" transform="rotate(-90 168.3 68.1)">C22</text>
<text x="170" y="69.9" transform="rotate(-90 170 69.9)">225/160V不焊接</text>
<text x="226.5" y="71.3">104不焊接</text>
<text x="47.9" y="73.7">D21</text>
<text x="47.9" y="75.5">1N4007</text>
<text x="117" y="72.1">C2</text>
<text x="117" y="73.9">107/250V</text>
<text x="129.2" y="74.7">225/160V</text>
<text x="130.1" y="73">C6</text>
<text x="138" y="74.7">225/160V</text>
<text x="138.9" y="73">C7</text>
<text x="176.4" y="74.6">R15</text>
<text x="176.4" y="76.3">0R</text>
<text x="226.5" y="73">C30</text>
<text x="49.3" y="80">C59</text>
<text x="83.7" y="80">P4</text>
<text x="162.3" y="82.6">C1</text>
<text x="206.3" y="80">R14</text>
<text x="216" y="80">104不焊接</text>
<text x="218.6" y="83.5">R16</text>
<text x="219.5" y="78.2">C25</text>
<text x="47.7" y="85.3">225/160V</text>
<text x="83.7" y="87">AC SIGN</text>
<text x="162.3" y="87.9">104/250V</text>
<text x="188" y="86.1">C8</text>
<text x="188" y="87.9">105</text>
<text x="203.7" y="84.4">T1</text>
<text x="203.7" y="86.1">IRF540NPbF</text>
<text x="65.2" y="95.8">R49</text>
<text x="71.4" y="95.8">100K</text>
<text x="77.5" y="95.8">R64</text>
<text x="81" y="95.8">10K</text>
<text x="82.8" y="93.1">C82</text>
<text x="87.2" y="93.1">104</text>
<text x="97.7" y="93.1">D7</text>
<text x="97.7" y="94.9">ES2D</text>
<text x="106.4" y="90.5">R1</text>
<text x="106.4" y="92.3">100K</text>
<text x="133.6" y="90.5">R2</text>
<text x="133.6" y="92.3">1M</text>
<text x="158.2" y="91.4">U1</text>
<text x="158.2" y="93.1">LM5116</text>
<text x="176.5" y="91.4">D6</text>
<text x="176.5" y="93.1">ES2D</text>
<text x="206.3" y="93.1">33uH</text>
<text x="207.2" y="91.4">L1</text>
<text x="79.1" y="99.2">D22</text>
<text x="79.1" y="104.5">5V1</text>
<text x="106.4" y="111.5">R12</text>
<text x="106.4" y="113.3">100R</text>
<text x="115.2" y="111.5">R13</text>
<text x="115.2" y="113.3">150R</text>
<text x="132.7" y="112.4">R3</text>
<text x="191.4" y="111.5">IRF540NPbF</text>
<text x="196.7" y="109.8">T2</text>
<text x="243.2" y="108.9">C20</text>
<text x="243.2" y="110.6">476/50V</text>
<text x="258.5" y="112.8" transform="rotate(-90 258.5 112.8)">C27</text>
<text x="260.3" y="112.8" transform="rotate(-90 260.3 112.8)">106/25V不焊接</text>
<text x="274.7" y="111.5">P3</text>
<text x="132.7" y="119.4">C14</text>
<text x="132.7" y="114.1">18K</text>
<text x="138" y="119.4">C15</text>
<text x="209.8" y="119.4">107/25V</text>
<text x="212.5" y="117.7">C10</text>
<text x="216.9" y="119.4">107/25V</text>
<text x="218.6" y="117.7">C11</text>
<text x="223.9" y="119.4">107/25V</text>
<text x="226.5" y="117.7">C12</text>
<text x="230.9" y="119.4">107/25V</text>
<text x="233.5" y="117.7">C13</text>
<text x="250.1" y="117.7">C23</text>
<text x="259.8" y="119.4">C29</text>
<text x="264.2" y="117.7">C26</text>
<text x="274.7" y="118.5">12VIN</text>
<text x="96.8" y="121.1">C19</text>
<text x="96.8" y="123.8">104</text>
<text x="106.4" y="124.6">R6</text>
<text x="115.2" y="124.6">R7</text>
<text x="133.6" y="121.1">332</text>
<text x="138" y="121.1">101</text>
<text x="191.4" y="120.3">R4</text>
<text x="191.4" y="125.5">R8</text>
<text x="194.9" y="120.3">0R</text>
<text x="194.9" y="125.5">0R</text>
<text x="202.9" y="123.8">R5</text>
<text x="202.9" y="125.5">30mR</text>
<text x="250.1" y="120.3">104/50V</text>
<text x="257.2" y="122">106/25V</text>
<text x="264.2" y="120.3">104</text>
<text x="106.4" y="126.4">3K</text>
<text x="115.2" y="126.4">10K</text>
<text x="119.6" y="130.8">C17</text>
<text x="124.8" y="130.8">C18</text>
<text x="132.7" y="130.8">R10</text>
<text x="139.7" y="127.3">R9</text>
<text x="139.7" y="129">20K</text>
<text x="177.4" y="128.2">C16</text>
<text x="177.4" y="129.9">105</text>
<text x="191.4" y="131.7">R11</text>
<text x="194.9" y="131.7">10K</text>
<text x="119.6" y="132.5">561</text>
<text x="124.8" y="132.5">103</text>
<text x="132.7" y="132.5">2K2</text>
<text x="165.1" y="142.2">C31</text>
<text x="165.1" y="143.9">104不焊接</text>
</g>
<g font-size="1.6" fill="#262626">
<text x="72.3" y="45.9">BAT</text>
<text x="53.6" y="52">PGND</text>
<text x="68.7" y="56.4">AC220V-1</text>
<text x="93.3" y="56.4">+80V</text>
<text x="114.3" y="56.4">80V</text>
<text x="68.7" y="68.6">AC220V-2</text>
<text x="96.5" y="75.6">PGND</text>
<text x="188.5" y="75.6">PGND</text>
<text x="76.6" y="81.8">AC SIGN</text>
<text x="55.3" y="87">PGND</text>
<text x="168.3" y="89.6">AGND</text>
<text x="220.9" y="92.3">PGND</text>
<text x="225.6" y="94.9">+12V</text>
<text x="91.2" y="101.9">PGND</text>
<text x="108.7" y="138.7">AGND</text>
<text x="240.2" y="138.7">PGND</text>
<text x="161.2" y="150.9">AGND</text>
<text x="168.4" y="150.9">PGND</text>
</g>
<g font-size="1.6" fill="#4c4c4c">
<text x="75.4" y="42.3">PCB Rule</text>
<text x="78.2" y="44.6">i</text>
<text x="95.5" y="42.3">PCB Rule</text>
<text x="98.3" y="44.6">i</text>
<text x="156" y="52.8">PCB Rule</text>
<text x="52.8" y="59.3">i</text>
<text x="158.8" y="55.1">i</text>
<text x="50" y="61.6">PCB Rule</text>
<text x="55.7" y="64.2">PCB Rule</text>
<text x="62.9" y="64.2">i</text>
<text x="49.1" y="93.1">PCB Rule</text>
<text x="51.9" y="95.4">i</text>
</g>
<g font-size="1.6">
<text x="40.5" y="52">1</text>
<text x="40.5" y="53.7">2</text>
<text x="40.5" y="55.5">3</text>
<text x="40.5" y="57.2">4</text>
<text x="84.9" y="82.6">1</text>
<text x="84.9" y="84.4">2</text>
<text x="196.3" y="87.9">2</text>
<text x="201.6" y="85.1" transform="rotate(-90 201.6 85.1)">1</text>
<text x="156" y="94.9">1</text>
<text x="159.4" y="95.8">VIN</text>
<text x="167" y="95.8">SW</text>
<text x="171.8" y="94.9">20</text>
<text x="201.6" y="92.2" transform="rotate(-90 201.6 92.2)">3</text>
<text x="156" y="96.6">2</text>
<text x="156" y="98.4">3</text>
<text x="156" y="100.1">4</text>
<text x="156" y="101.9">5</text>
<text x="159.4" y="97.5">UVLO</text>
<text x="159.4" y="99.2">SYNC</text>
<text x="159.4" y="101">EN</text>
<text x="164.9" y="101">VCCX</text>
<text x="167" y="97.5">HO</text>
<text x="167" y="99.2">HB</text>
<text x="171.8" y="100.1">17</text>
<text x="171.8" y="98.4">18</text>
<text x="171.8" y="96.6">19</text>
<text x="171.8" y="101.9">16</text>
<text x="156" y="103.6">6</text>
<text x="156" y="105.4">7</text>
<text x="156" y="107.2">8</text>
<text x="159.4" y="102.8">RAMP</text>
<text x="159.4" y="104.5">AGND</text>
<text x="159.4" y="106.3">SS</text>
<text x="165.1" y="106.3">PGND</text>
<text x="166" y="102.8">VCC</text>
<text x="167.2" y="104.5">LO</text>
<text x="171.8" y="107.2">13</text>
<text x="171.8" y="105.4">14</text>
<text x="171.8" y="103.6">15</text>
<text x="196.3" y="107.2">2</text>
<text x="201.6" y="104.4" transform="rotate(-90 201.6 104.4)">1</text>
<text x="155.2" y="110.6">10</text>
<text x="156" y="108.9">9</text>
<text x="159.4" y="108">FB</text>
<text x="159.4" y="109.8">COMP</text>
<text x="159.4" y="111.5">VOUT</text>
<text x="164.8" y="111.5">DEMB</text>
<text x="166.2" y="108">CSG</text>
<text x="167.2" y="109.8">CB</text>
<text x="171.8" y="110.6">11</text>
<text x="171.8" y="108.9">12</text>
<text x="201.6" y="111.5" transform="rotate(-90 201.6 111.5)">3</text>
<text x="275.9" y="114.1">1</text>
<text x="275.9" y="115.9">2</text>
</g>
<g font-size="1.5" fill="#0e0e0e">
<text x="177.4" y="65.8">不焊接</text>
<text x="55.6" y="71.3">外部变压器输入</text>
<text x="206.3" y="81.8">不焊</text>
<text x="216.9" y="86.1">不焊接</text>
</g>
</svg>
